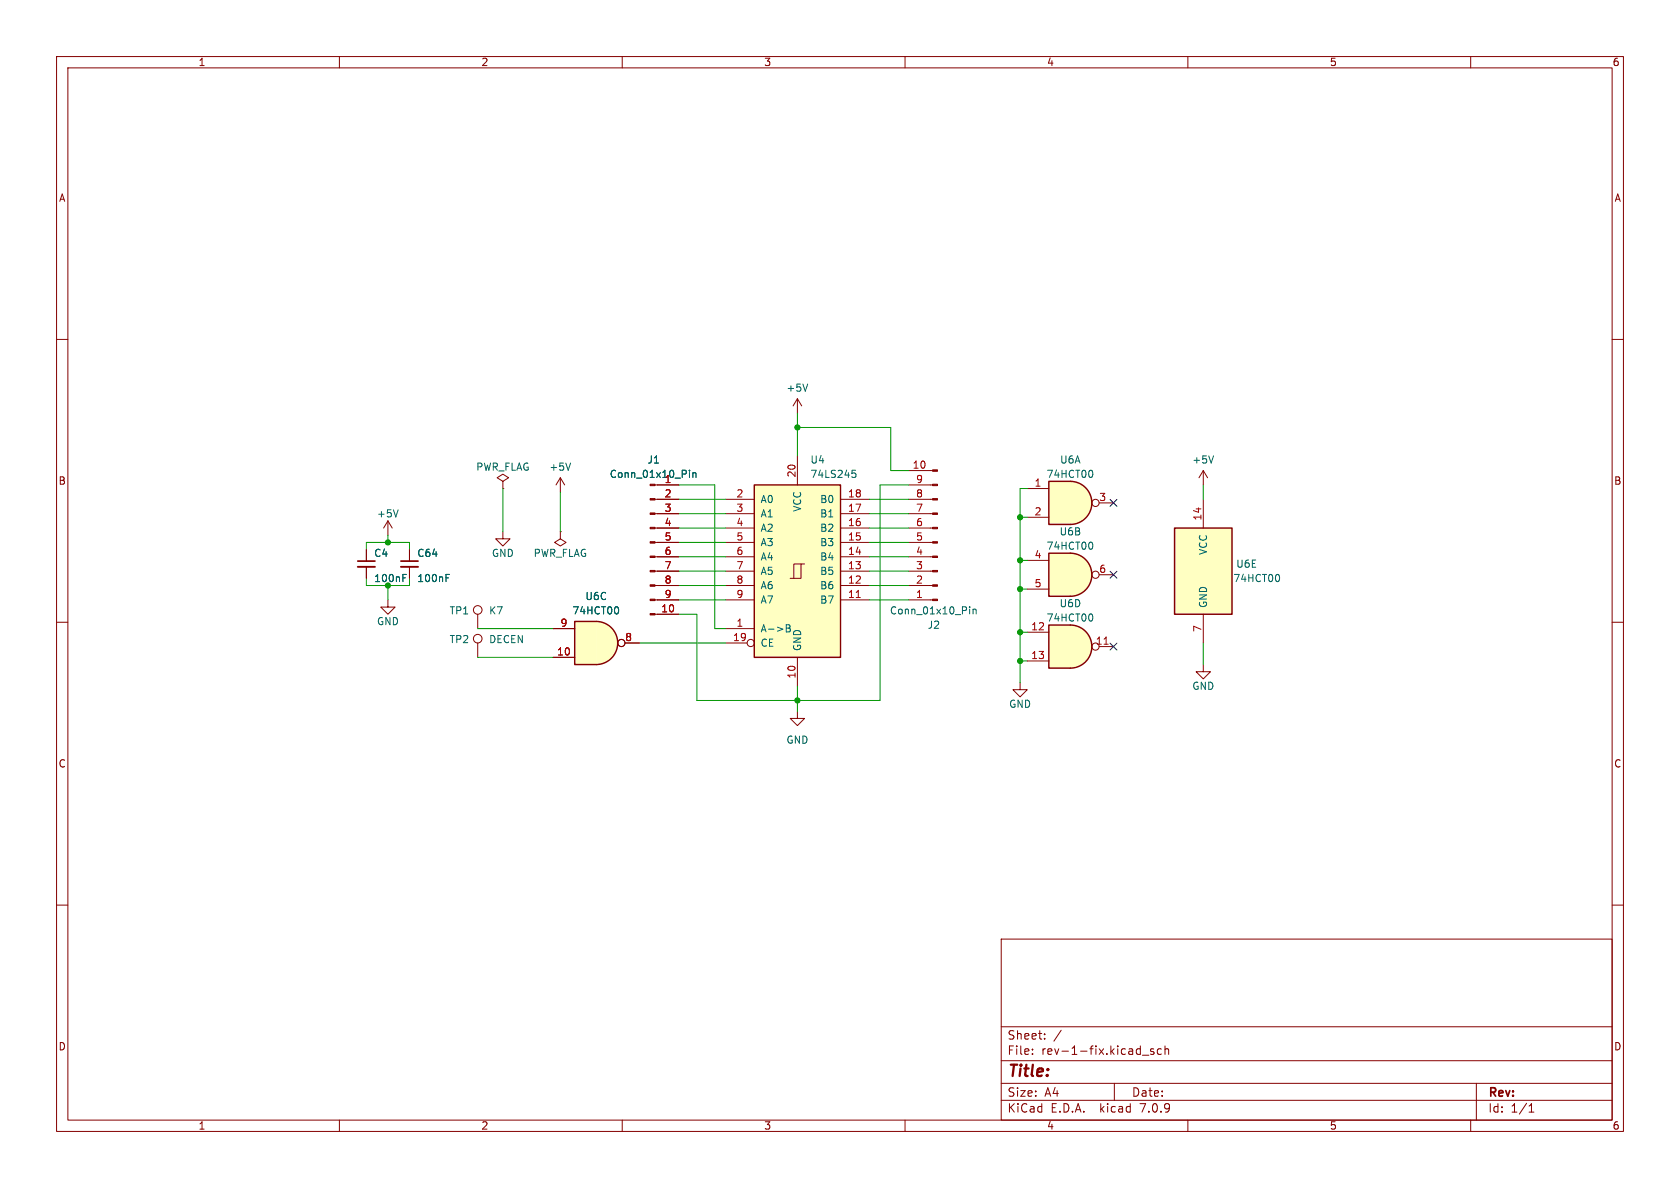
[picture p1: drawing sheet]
<svg xmlns="http://www.w3.org/2000/svg" width="297mm" height="210mm" viewBox="0 0 297 210" stroke-linecap="round" stroke-linejoin="round" font-family="sans-serif">
<g fill="none" stroke="#840000" stroke-width=".18">
<path d="M10 10h277v190h-277zM12 12h273v186h-273zM60 10v2M110 10v2M160 10v2M210 10v2M260 10v2M10 60h2M285 60h2M10 110h2M285 110h2M10 160h2"/>
<path d="M285 160h2M177 166h108v32h-108zM60 198v2M110 198v2M160 198v2M177 194.5h108M177 191.5h108M177 187.5h108M177 181.5h108M182.5 186.3v.1M182.5 185.5v.1M184.7 183.6v.1"/>
<path d="M184.7 182.8v.1M187.6 182.1l-1.3 2M197 191.5v3M202 186.5h1.1M204 185.5l-.4-.1-.2 .2 .1 .2 .5 .2v.3h-.6M205.3 185.5l-.4-.1-.3 .3v.4l.1 .2h.6M206 185.5l.2-.1 .3 .1 .1 .9M206 184.9v1.5M210 198v2M260 198v2M261 191.5v6.5M270.3 196.6h.9"/>
<path d="M270.3 195.5l.4-.4v1.5"/>
</g>
<path d="M189.2 85.1a3.8 3.8 0 0 1 3.8 3.8 3.8 3.8 0 0 1-3.8 3.8z" fill="#ffffc2" stroke="#ffffc2" stroke-width=".18"/>
<path d="M185.4 85.1h3.8v7.6h-3.8z" fill="#ffffc2"/>
<path d="M185.4 85.1h3.8a3.8 3.8 0 0 1 3.8 3.8 3.8 3.8 0 0 1-3.8 3.8h-3.8zM207.6 93.3h10.2v15.3h-10.2z" fill="none" stroke="#840000" stroke-width=".25"/>
<g fill="none" stroke="#840000" stroke-width=".18">
<path d="M99.1 84.5l-.8 1.2M99.1 84.5v2.5M99.1 84.5l.7 1.2M181.6 86.4h3.8M181.6 91.4h3.8M194.3 88.9h2.5M212.7 88.3v5M84.5 108.6v2.5M212.7 108.6v5.1"/>
<circle cx="193.7" cy="88.9" r=".63"/>
<circle cx="84.5" cy="107.8" r=".76"/>
</g>
<path d="M100.9 81.9l-.4 1.2M193 83.2l.2 .4-.2 .7M226 101.6l.2 .4-.2 .8" fill="none" stroke="#006464" stroke-width=".18"/>
<g fill="#ffffc2" stroke="#ffffc2" stroke-width=".18">
<path d="M207.6 93.3h10.2v15.3h-10.2z"/>
<path d="M189.2 110.5a3.8 3.8 0 0 1 3.8 3.8 3.8 3.8 0 0 1-3.8 3.8z"/>
</g>
<path d="M185.4 110.5h3.8v7.6h-3.8z" fill="#ffffc2"/>
<path d="M185.4 110.5h3.8a3.8 3.8 0 0 1 3.8 3.8 3.8 3.8 0 0 1-3.8 3.8h-3.8z" fill="none" stroke="#840000" stroke-width=".25"/>
<g fill="none" stroke="#840000" stroke-width=".18">
<path d="M64.8 97.2v2M88.9 85.1l1-.6-1-.7-1 .7 1 .6v1.3M88.9 86.4h.1M88.9 94v1.3h-1.3l1.3 1.2 1.3-1.2h-1.3M99.1 94v1.3l1 .6-1 .6-1.1-.6 1.1-.6M99.1 94h.1M160.7 83.2h4.2M160.7 85.7h4.2M160.7 88.3h4.2M160.7 90.8h4.2M160.7 93.3h4.2M160.7 95.9h4.2"/>
<path d="M160.7 98.4h4.2M64.8 100.2v2M84.5 113.7v2.5M160.7 101h4.2M160.7 103.5h4.2M160.7 106h4.2M181.6 111.8h3.8M181.6 116.8h3.8M194.3 114.3h2.5M180.3 120.7v1.2h-1.2l1.2 1.3 1.3-1.3h-1.3"/>
<circle cx="84.5" cy="112.9" r=".76"/>
<circle cx="193.7" cy="114.3" r=".63"/>
</g>
<path d="M195.2 113.9h.7" fill="none" stroke="#a90000" stroke-width=".18"/>
<path d="M71.2 102.1h.5M71.2 101.5h.6M171.4 107.3v.1M171.4 107.7v.8M172 107.7v.8M172 107.8l.2-.1h.3l.1 .8M193 108.6l.2 .4-.2 .7" fill="none" stroke="#006464" stroke-width=".18"/>
<g fill="#840000" stroke="#840000" stroke-width=".18">
<path d="M164.9 83.1h.8v.2h-.8z"/>
<path d="M164.9 85.6h.8v.3h-.8z"/>
<path d="M164.9 88.1h.8v.3h-.8z"/>
<path d="M164.9 90.7h.8v.2h-.8z"/>
<path d="M164.9 93.2h.8v.3h-.8z"/>
<path d="M164.9 95.8h.8v.2h-.8z"/>
<path d="M164.9 98.3h.8v.3h-.8z"/>
<path d="M164.9 100.8h.8v.3h-.8z"/>
<path d="M164.9 103.4h.8v.2h-.8z"/>
<path d="M164.9 105.9h.8v.3h-.8z"/>
</g>
<path d="M63.2 100.2h3.1" fill="none" stroke="#840000" stroke-width=".33"/>
<path d="M63.2 99.2h3.1" fill="none" stroke="#840000" stroke-width=".3"/>
<path d="M189.2 97.8a3.8 3.8 0 0 1 3.8 3.8 3.8 3.8 0 0 1-3.8 3.8z" fill="#ffffc2" stroke="#ffffc2" stroke-width=".18"/>
<path d="M185.4 97.8h3.8v7.6h-3.8z" fill="#ffffc2"/>
<path d="M185.4 97.8h3.8a3.8 3.8 0 0 1 3.8 3.8 3.8 3.8 0 0 1-3.8 3.8h-3.8z" fill="none" stroke="#840000" stroke-width=".25"/>
<g fill="none" stroke="#840000" stroke-width=".18">
<path d="M68.6 92.1l-.8 1.2M68.6 92.1v2.5M68.6 92.1l.7 1.2M72.4 97.2v2M181.6 99.1h3.8M72.4 100.2v2M181.6 104.1h3.8M194.3 101.6h2.5"/>
<circle cx="193.7" cy="101.6" r=".63"/>
</g>
<path d="M70.4 90.1l-.4 1.3M193 95.9l.2 .4-.2 .7M78.9 102.1h.4M78.9 101.5h.6" fill="none" stroke="#006464" stroke-width=".18"/>
<path d="M70.9 100.2h3" fill="none" stroke="#840000" stroke-width=".33"/>
<path d="M70.9 99.2h3" fill="none" stroke="#840000" stroke-width=".3"/>
<path d="M105.4 109.9a3.8 3.8 0 0 1 3.8 3.8 3.8 3.8 0 0 1-3.8 3.8z" fill="#ffffc2" stroke="#ffffc2" stroke-width=".18"/>
<path d="M101.6 109.9h3.8v7.6h-3.8z" fill="#ffffc2"/>
<path d="M133.3 85.7h15.3v30.5h-15.3zM101.6 109.9h3.8a3.8 3.8 0 0 1 3.8 3.8 3.8 3.8 0 0 1-3.8 3.8h-3.8z" fill="none" stroke="#840000" stroke-width=".25"/>
<g fill="none" stroke="#840000" stroke-width=".18">
<path d="M141 70.5l-.8 1.3M141 70.5v2.5M141 70.5l.7 1.3M64.8 97.2v2M72.4 97.2v2M115.8 98.4h4.2M115.8 95.9h4.2M115.8 93.3h4.2M115.8 90.8h4.2M115.8 88.3h4.2M115.8 85.7h4.2M128.3 98.4h5"/>
<path d="M128.3 95.9h5M128.3 93.3h5M128.3 90.8h5M128.3 88.3h5M141 80.6v5.1M141.6 99.7h-1.3v2.5M142.2 99.7h-.6v2.5h-1.9M148.6 98.4h5.1M148.6 95.9h5.1M148.6 93.3h5.1M148.6 90.8h5.1M148.6 88.3h5.1"/>
<path d="M212.7 83.2l-.7 1.3M212.7 83.2v2.5M212.7 83.2l.8 1.3M64.8 100.2v2M68.6 106v1.3h1.2l-1.2 1.3-1.3-1.3h1.3M72.4 100.2v2M97.8 116.2h3.8M97.8 111.1h3.8M110.5 113.7h2.5M115.8 106h4.2M115.8 103.5h4.2M115.8 101h4.2"/>
<path d="M115.8 108.6h4.2M128.3 113.7h3.8M128.3 111.1h5M128.3 106h5M128.3 103.5h5M128.3 101h5M141 116.2v5.1M148.6 106h5.1M148.6 103.5h5.1M148.6 101h5.1M212.7 117.5v1.2h-1.2l1.2 1.3 1.3-1.3h-1.3M141 125.7v1.3h1.2l-1.2 1.3-1.3-1.3h1.3"/>
<circle cx="109.9" cy="113.7" r=".63"/>
<circle cx="132.7" cy="113.7" r=".63"/>
</g>
<g fill="none" stroke="#006464" stroke-width=".18">
<path d="M142.8 67.9l-.4 1.3M121.9 83.1v.2M121.9 83.6v.8M122.5 83.6v.8M122.5 83.7l.2-.1h.3v.8M150.7 83.1h.6M150.8 83.6h.3l.2 .3-.1 .4-.4 .1M214.5 80.6l-.4 1.3M71.2 102.1h.5M71.2 101.5h.6M78.9 102.1h.4M78.9 101.5h.6"/>
<path d="M109.2 107.3l.2 .4-.2 .8M139 110.4h.4l.3 .3-.3 .3 .3 .2v.3l-.2 .2h-.5zM139 111h.4"/>
</g>
<path d="M133.3 85.7h15.3v30.5h-15.3z" fill="#ffffc2" stroke="#ffffc2" stroke-width=".18"/>
<path d="M151.4 105.6h.7" fill="none" stroke="#a90000" stroke-width=".18"/>
<g fill="#840000" stroke="#840000" stroke-width=".18">
<path d="M114.9 108.5h.9v.2h-.9z"/>
<path d="M114.9 105.9h.9v.3h-.9z"/>
<path d="M114.9 103.4h.9v.2h-.9z"/>
<path d="M114.9 100.8h.9v.3h-.9z"/>
<path d="M114.9 98.3h.9v.3h-.9z"/>
<path d="M114.9 95.8h.9v.2h-.9z"/>
<path d="M114.9 93.2h.9v.3h-.9z"/>
<path d="M114.9 90.7h.9v.2h-.9z"/>
<path d="M114.9 88.1h.9v.3h-.9z"/>
<path d="M114.9 85.6h.9v.3h-.9z"/>
</g>
<g fill="none" stroke="#009600" stroke-width=".18">
<path d="M141 75.6h16.5v7.6h3.2M141 73v7.6M64.8 97.2v-1.3h7.6v1.3M68.6 94.6v1.3M88.9 86.4v7.6M99.1 87v7M120 85.7h6.4v25.4h1.9M120 95.9h8.3M120 88.3h8.3M120 98.4h8.3M120 93.3h8.3M120 90.8h8.3"/>
<path d="M153.7 95.9h7M153.7 88.3h7M153.7 98.4h7M153.7 93.3h7M153.7 90.8h7M160.7 85.7h-5.1v38.1h-32.4v-15.2h-3.2M180.3 91.4h1.3M180.3 99.1h1.3M181.6 86.4h-1.3v34.3M212.7 85.7v2.6M64.8 102.2v1.3h7.6v-1.3M68.6 103.5v2.5"/>
<path d="M84.5 116.2h13.3M84.5 111.1h13.3M113 113.7h15.3M120 103.5h8.3M120 106h8.3M120 101h8.3M153.7 103.5h7M153.7 106h7M153.7 101h7M180.3 116.8h1.3M180.3 104.1h1.3M180.3 111.8h1.3"/>
<path d="M212.7 113.7v3.8M141 121.3v4.4"/>
</g>
<path d="M196.2 88.3l1.3 1.2M197.5 88.3l-1.3 1.2M196.2 101l1.3 1.2M196.2 113.7l1.3 1.2M197.5 101l-1.3 1.2M197.5 113.7l-1.3 1.2" fill="none" stroke="#000084" stroke-width=".18"/>
<g fill="#009600" stroke="#009600" stroke-width=".18">
<circle cx="180.3" cy="111.8" r=".46"/>
<circle cx="180.3" cy="91.4" r=".46"/>
<circle cx="180.3" cy="104.1" r=".46"/>
<circle cx="180.3" cy="99.1" r=".46"/>
<circle cx="180.3" cy="116.8" r=".46"/>
<circle cx="68.6" cy="103.5" r=".46"/>
<circle cx="68.6" cy="95.9" r=".46"/>
<circle cx="141" cy="123.8" r=".46"/>
<circle cx="141" cy="75.6" r=".46"/>
</g>
<text font-size="2.8" fill="#840000" x="178" y="190.9">Title:</text>
<g font-size="2.1" fill="#840000">
<text x="178" y="184">Sheet:</text>
<text x="178" y="186.7">File:</text>
<text x="184.1" y="186.7">rev-1-fix.kicad_sch</text>
<text x="178" y="196.9">KiCad</text>
<text x="178" y="194.1">Size:</text>
<text x="184.7" y="194.1">A4</text>
<text x="185.7" y="196.9">E.D.A.</text>
<text x="194.6" y="196.9">kicad</text>
<text x="200" y="194.1">Date:</text>
<text x="201.8" y="196.9">7.0.9</text>
<text x="263" y="194.3">Rev:</text>
<text x="263" y="196.9">Id:</text>
<text x="267.1" y="196.9">1/1</text>
</g>
<g font-size="1.8" fill="#840000">
<text x="35" y="11.9">1</text>
<text x="85" y="11.9">2</text>
<text x="135" y="11.9">3</text>
<text x="185" y="11.9">4</text>
<text x="235" y="11.9">5</text>
<text x="285" y="11.9">6</text>
<text x="10.3" y="35.9">A</text>
<text x="285.3" y="35.9">A</text>
<text x="10.3" y="85.9">B</text>
<text x="285.3" y="85.9">B</text>
<text x="10.3" y="135.9">C</text>
<text x="285.3" y="135.9">C</text>
<text x="10.3" y="185.9">D</text>
<text x="285.3" y="185.9">D</text>
<text x="35" y="199.9">1</text>
<text x="85" y="199.9">2</text>
<text x="135" y="199.9">3</text>
<text x="185" y="199.9">4</text>
<text x="235" y="199.9">5</text>
<text x="285" y="199.9">6</text>
</g>
<g font-size="1.8" fill="#006464">
<text x="138.9" y="69.4">+5V</text>
<text x="84.1" y="83.4">PWR_FLAG</text>
<text x="97" y="83.4">+5V</text>
<text x="114.4" y="82.1">J1</text>
<text x="143.2" y="82.1">U4</text>
<text x="187.3" y="82.1">U6A</text>
<text x="210.7" y="82.1">+5V</text>
<text x="107.7" y="84.7">Conn_01x10_Pin</text>
<text x="134.4" y="89.1">A0</text>
<text x="143.2" y="84.7">74LS245</text>
<text x="144.9" y="89.1">B0</text>
<text x="184.9" y="84.7">74HCT00</text>
<text x="66.5" y="91.7">+5V</text>
<text x="134.4" y="91.7">A1</text>
<text x="134.4" y="94.2">A2</text>
<text x="141.8" y="90.6" transform="rotate(-90 141.8 90.6)">VCC</text>
<text x="144.9" y="94.2">B2</text>
<text x="144.9" y="91.7">B1</text>
<text x="187.2" y="94.8">U6B</text>
<text x="66" y="98.7">C4</text>
<text x="73.7" y="98.7">C64</text>
<text x="86.9" y="98.7">GND</text>
<text x="94.2" y="98.7">PWR_FLAG</text>
<text x="134.4" y="96.7">A3</text>
<text x="134.4" y="99.3">A4</text>
<text x="134.4" y="101.8">A5</text>
<text x="144.9" y="101.8">B5</text>
<text x="144.9" y="99.3">B4</text>
<text x="144.9" y="96.7">B3</text>
<text x="184.9" y="97.4">74HCT00</text>
<text x="213.6" y="98.2" transform="rotate(-90 213.6 98.2)">VCC</text>
<text x="218.4" y="100.6">U6E</text>
<text x="66" y="103.1">100nF</text>
<text x="73.7" y="103.1">100nF</text>
<text x="103.4" y="106.3">U6C</text>
<text x="134.4" y="104.4">A6</text>
<text x="134.4" y="106.9">A7</text>
<text x="144.9" y="106.9">B7</text>
<text x="144.9" y="104.4">B6</text>
<text x="187.2" y="107.5">U6D</text>
<text x="213.6" y="107.6" transform="rotate(-90 213.6 107.6)">GND</text>
<text x="217.9" y="103.1">74HCT00</text>
<text x="66.5" y="110.7">GND</text>
<text x="79.4" y="108.8">TP1</text>
<text x="79.4" y="113.9">TP2</text>
<text x="86.4" y="108.8">K7</text>
<text x="86.4" y="113.9">DECEN</text>
<text x="101.1" y="108.8">74HCT00</text>
<text x="134.4" y="112">A-&gt;B</text>
<text x="157.2" y="108.8">Conn_01x10_Pin</text>
<text x="163.9" y="111.4">J2</text>
<text x="184.9" y="110.1">74HCT00</text>
<text x="134.4" y="114.5">CE</text>
<text x="141.8" y="115.2" transform="rotate(-90 141.8 115.2)">GND</text>
<text x="178.3" y="125.3">GND</text>
<text x="210.7" y="122.1">GND</text>
<text x="138.9" y="131.7">GND</text>
</g>
<g font-size="1.8" fill="#a90000">
<text x="161.2" y="82.9">10</text>
<text x="117.4" y="85.5">1</text>
<text x="117.4" y="88">2</text>
<text x="130.1" y="88">2</text>
<text x="140.7" y="84.5" transform="rotate(-90 140.7 84.5)">20</text>
<text x="149.8" y="88">18</text>
<text x="161.9" y="88">8</text>
<text x="161.9" y="85.5">9</text>
<text x="182.8" y="86.1">1</text>
<text x="194.2" y="88.6">3</text>
<text x="117.4" y="90.6">3</text>
<text x="117.4" y="93.1">4</text>
<text x="117.4" y="95.6">5</text>
<text x="130.1" y="90.6">3</text>
<text x="130.1" y="93.1">4</text>
<text x="130.1" y="95.6">5</text>
<text x="149.8" y="95.6">15</text>
<text x="149.8" y="93.1">16</text>
<text x="149.8" y="90.6">17</text>
<text x="161.9" y="95.6">5</text>
<text x="161.9" y="93.1">6</text>
<text x="161.9" y="90.6">7</text>
<text x="182.8" y="91.2">2</text>
<text x="212.5" y="92.1" transform="rotate(-90 212.5 92.1)">14</text>
<text x="117.4" y="98.2">6</text>
<text x="117.4" y="100.7">7</text>
<text x="130.1" y="98.2">6</text>
<text x="130.1" y="100.7">7</text>
<text x="149.8" y="100.7">13</text>
<text x="149.8" y="98.2">14</text>
<text x="161.9" y="100.7">3</text>
<text x="161.9" y="98.2">4</text>
<text x="182.8" y="98.8">4</text>
<text x="194.2" y="101.3">6</text>
<text x="117.4" y="103.3">8</text>
<text x="117.4" y="105.8">9</text>
<text x="130.1" y="103.3">8</text>
<text x="130.1" y="105.8">9</text>
<text x="149.8" y="105.8">11</text>
<text x="149.8" y="103.3">12</text>
<text x="161.9" y="105.8">1</text>
<text x="161.9" y="103.3">2</text>
<text x="182.8" y="103.9">5</text>
<text x="99" y="110.9">9</text>
<text x="110.4" y="113.4">8</text>
<text x="116.8" y="108.3">10</text>
<text x="129.5" y="113.4">19</text>
<text x="130.1" y="110.9">1</text>
<text x="182.2" y="111.5">12</text>
<text x="212.5" y="111.8" transform="rotate(-90 212.5 111.8)">7</text>
<text x="98.4" y="116">10</text>
<text x="182.2" y="116.6">13</text>
<text x="193.6" y="114">11</text>
<text x="140.7" y="120.1" transform="rotate(-90 140.7 120.1)">10</text>
</g>
</svg>
